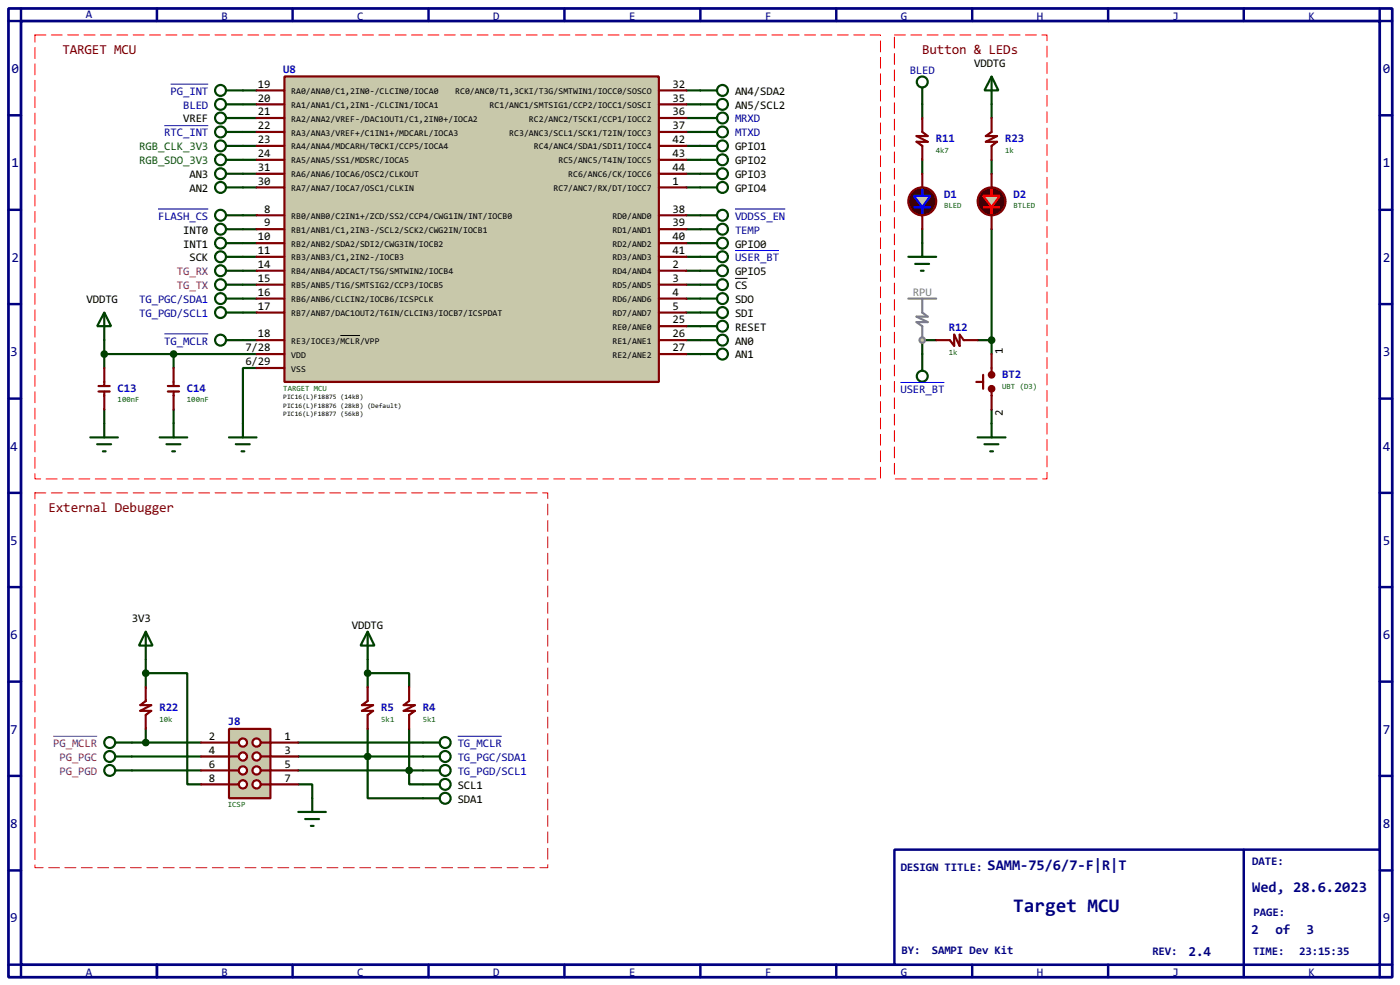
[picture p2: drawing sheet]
<svg xmlns="http://www.w3.org/2000/svg" width="256mm" height="180mm" viewBox="0 0 256 180" stroke-linecap="round" stroke-linejoin="round" font-family="sans-serif">
<path d="M1.6 1.6h253.5v177.3h-253.5zM3.9 3.9h248.9v172.7h-248.9z" fill="none" stroke="#000080" stroke-width=".5"/>
<path d="M3.9 1.6v2.3h-2.3M28.8 1.6v2.3" fill="none" stroke="#000080" stroke-width=".45"/>
<path d="M163.9 155.5h88.9v21.1h-88.9z" fill="#fff" stroke="#000080" stroke-width=".45"/>
<g fill="none" stroke="#000080" stroke-width=".45">
<path d="M53.6 1.6v2.3M78.5 1.6v2.3M103.4 1.6v2.3M128.3 1.6v2.3M153.2 1.6v2.3M178.1 1.6v2.3M203 1.6v2.3M227.9 1.6v2.3M252.8 1.6v2.3h2.3M1.6 21.1h2.3M1.6 38.4h2.3M252.8 21.1h2.3"/>
<path d="M252.8 38.4h2.3M1.6 55.7h2.3M252.8 55.7h2.3M1.6 73h2.3M252.8 73h2.3M1.6 90.2h2.3M252.8 90.2h2.3M1.6 107.5h2.3M252.8 107.5h2.3M1.6 124.8h2.3M252.8 124.8h2.3M1.6 142h2.3"/>
<path d="M1.6 159.3h2.3M227.9 155.5v23.4M252.8 142h2.3M252.8 159.3h2.3M1.6 176.6h2.3v2.3M28.8 176.6v2.3M53.6 176.6v2.3M78.5 176.6v2.3M103.4 176.6v2.3M128.3 176.6v2.3M153.2 176.6v2.3M178.1 176.6v2.3"/>
<path d="M203 176.6v2.3M255.1 176.6h-2.3v2.3"/>
</g>
<g fill="none" stroke="#004000" stroke-width=".4">
<path d="M44.5 16.6h2.5M44.5 19.1h2.5M125.8 16.6h5.6M125.8 19.1h5.6M169 19.1v2.5M181.7 19.1v2.5M41.5 31.8h5.5M41.5 34.3h5.5M44.5 24.2h2.5M44.5 39.4h2.5M44.5 21.6h2.5M44.5 26.7h2.5"/>
<path d="M44.5 29.3h2.5M125.8 24.2h5.6M125.8 31.8h2.5M125.8 34.3h2.5M125.8 39.4h2.5M125.8 21.6h5.6M125.8 26.7h2.5M125.8 29.3h2.5M169 29.3v2.5M181.7 29.3v2.5M19.1 57.2l1.3 2.5h-2.6zM19.1 57.2v10.2"/>
<path d="M41.5 42h5.5M41.5 44.5h5.5M41.5 54.7h5.5M41.5 57.2h5.5M44.5 47h2.5M44.5 52.1h2.5M44.5 49.6h2.5M125.8 42h2.5M125.8 44.5h2.5M125.8 47h2.5M125.8 54.7h2.5M125.8 57.2h2.5"/>
<path d="M125.8 52.1h2.5M125.8 59.7h2.5M125.8 49.6h2.5M166.4 47h5.1M167.7 48.3h2.5M168.7 49.6h.5M169 42v5M181.7 42v22.8M19.1 75v5.1M19.1 64.8h27.9M31.8 64.8v2.6M31.8 75v5.1"/>
<path d="M41.5 62.3h5.5M47 67.4h-2.5v10.1M125.8 62.3h2.5M125.8 64.8h2.5M171.5 62.3h-2.5v2.5M179.1 62.3h2.6M181.7 75v5.1M16.6 80.1h5M17.8 81.3h2.6M18.9 82.6h.5M29.3 80.1h5M30.5 81.3h2.6"/>
<path d="M31.6 82.6h.5M179.1 80.1h5.1M180.4 81.3h2.5M181.4 82.6h.5M24.2 135.9h12.7M24.2 138.5h12.7M26.7 123.2h7.6v20.4h2.6M26.7 120.7v5.1M26.7 133.4v2.5M54.7 135.9h22.8M54.7 138.5h22.8M67.4 123.2h7.6v2.6"/>
<path d="M67.4 133.4v12.7h10.1M67.4 120.7v5.1M75 133.4v10.2h2.5M24.2 141h12.7M54.7 143.6h2.5v2.5M54.7 141h22.8"/>
<circle cx="132.3" cy="16.6" r="1"/>
<circle cx="132.3" cy="19.1" r="1"/>
<circle cx="40.4" cy="34.3" r="1"/>
<circle cx="40.4" cy="31.8" r="1"/>
<circle cx="132.3" cy="24.2" r="1"/>
<circle cx="132.3" cy="21.6" r="1"/>
<circle cx="40.4" cy="44.5" r="1"/>
<circle cx="40.4" cy="42" r="1"/>
<circle cx="40.4" cy="54.7" r="1"/>
<circle cx="40.4" cy="57.2" r="1"/>
<circle cx="40.4" cy="62.3" r="1"/>
</g>
<path d="M169 21.6v2.6l1 .7h-2.1l2.1 1.1h-2.1l1.1 .7v2.6M18.1 70.7h2M18.1 71.7h2M19.1 67.4v3.3M19.1 71.7v3.3M178.9 69.9h1.2M180.1 68.6v2.6M181.7 64.8v3.8M181.7 71.2v3.8" fill="none" stroke="#800000" stroke-width=".4"/>
<path d="M30.1 61.1h8.1" fill="none" stroke="#0000c0" stroke-width=".18"/>
<g fill="#800000" stroke="#800000" stroke-width=".4">
<circle cx="181.6" cy="68.6" r=".5"/>
<circle cx="181.6" cy="71.2" r=".5"/>
</g>
<circle cx="168.9" cy="36.9" r="2.55" fill="#400000" stroke="#800000" stroke-width=".4"/>
<path d="M167.4 35.9h1.6v-1.3v1.3h1.5l-1.5 2h1.5h-3.1h1.6v1.3v-1.3z" fill-rule="evenodd" fill="#c8c8aa" stroke="#00f" stroke-width=".4"/>
<path d="M169 31.8v2.5M169 39.4v2.6M30.8 70.7h2M30.8 71.7h2M31.8 67.4v3.3M31.8 71.7v3.3" fill="none" stroke="#800000" stroke-width=".4"/>
<g fill="none" stroke="#004000" stroke-width=".4">
<path d="M41.5 19.1h3M169 16.1v3M41.5 39.4h3M41.5 24.2h3M41.5 47h3M128.3 47h3.1M128.3 57.2h3.1M128.3 54.7h3.1M128.3 52.1h3.1M128.3 59.7h3.1M128.3 42h3.1M128.3 64.8h3.1"/>
<path d="M128.3 62.3h3.1M169 64.8v3.1"/>
<circle cx="40.4" cy="19.1" r="1"/>
<circle cx="168.9" cy="15" r="1"/>
<circle cx="40.4" cy="39.4" r="1"/>
<circle cx="40.4" cy="24.2" r="1"/>
<circle cx="40.4" cy="47" r="1"/>
<circle cx="132.3" cy="42" r="1"/>
<circle cx="132.3" cy="47" r="1"/>
<circle cx="132.3" cy="54.7" r="1"/>
<circle cx="132.3" cy="59.7" r="1"/>
<circle cx="132.3" cy="57.2" r="1"/>
<circle cx="132.3" cy="52.1" r="1"/>
<circle cx="132.3" cy="62.3" r="1"/>
<circle cx="132.3" cy="64.8" r="1"/>
<circle cx="168.9" cy="68.9" r="1"/>
</g>
<path d="M29 38.3h9.2M30.1 23h8.1M134.7 45.9h8M165 70h8" fill="none" stroke="#0000c0" stroke-width=".18"/>
<circle cx="19.1" cy="64.8" r=".5" fill="#004000" stroke="#004000" stroke-width=".4"/>
<path d="M134.7 51h2.3" fill="none" stroke="#000" stroke-width=".18"/>
<circle cx="181.6" cy="36.9" r="2.55" fill="#400000" stroke="#800000" stroke-width=".4"/>
<path d="M180.1 35.9h1.6v-1.3v1.3h1.5l-1.5 2v1.3v-1.3h1.5h-3.1h1.6z" fill-rule="evenodd" fill="#c8c8aa" stroke="#f00" stroke-width=".4"/>
<path d="M181.7 21.6v2.6l-1.1 .7h2.1l-2.1 1.1h2.1l-1 .7v2.6M181.7 31.8v2.5M181.7 39.4v2.6M26.7 125.8v2.5l-1 .8h2l-2 1h2l-1 .8v2.5" fill="none" stroke="#800000" stroke-width=".4"/>
<g fill="none" stroke="#004000" stroke-width=".4">
<path d="M41.5 16.6h3M21.1 135.9h3.1M21.1 138.5h3.1M77.5 135.9h3.1M21.1 141h3.1M54.7 148.6h5M55.9 149.9h2.6M57 151.2h.5M57.2 146.1v2.5"/>
<circle cx="40.4" cy="16.6" r="1"/>
<circle cx="20.1" cy="138.5" r="1"/>
<circle cx="20.1" cy="135.9" r="1"/>
<circle cx="81.5" cy="135.9" r="1"/>
<circle cx="20.1" cy="141" r="1"/>
</g>
<path d="M31.3 15.4h6.9M83.9 134.8h8" fill="none" stroke="#0000c0" stroke-width=".18"/>
<path d="M9.8 134.8h8" fill="none" stroke="#800080" stroke-width=".18"/>
<path d="M42 133.4h7.6v12.7h-7.6z" fill="#c8c8aa" stroke="#800000" stroke-width=".4"/>
<path d="M47.8 135.9h1.8" fill="none" stroke="#800000" stroke-width=".4"/>
<circle cx="47" cy="135.9" r=".75" fill="#feffff" stroke="#800000" stroke-width=".4"/>
<path d="M47.8 138.5h1.8" fill="none" stroke="#800000" stroke-width=".4"/>
<circle cx="47" cy="138.5" r=".75" fill="#feffff" stroke="#800000" stroke-width=".4"/>
<path d="M47.8 141h1.8" fill="none" stroke="#800000" stroke-width=".4"/>
<circle cx="47" cy="141" r=".75" fill="#feffff" stroke="#800000" stroke-width=".4"/>
<path d="M47.8 143.6h1.8" fill="none" stroke="#800000" stroke-width=".4"/>
<circle cx="47" cy="143.6" r=".75" fill="#feffff" stroke="#800000" stroke-width=".4"/>
<path d="M42 135.9h1.7" fill="none" stroke="#800000" stroke-width=".4"/>
<circle cx="44.5" cy="135.9" r=".75" fill="#feffff" stroke="#800000" stroke-width=".4"/>
<path d="M42 138.5h1.7" fill="none" stroke="#800000" stroke-width=".4"/>
<circle cx="44.5" cy="138.5" r=".75" fill="#feffff" stroke="#800000" stroke-width=".4"/>
<path d="M42 141h1.7" fill="none" stroke="#800000" stroke-width=".4"/>
<circle cx="44.5" cy="141" r=".75" fill="#feffff" stroke="#800000" stroke-width=".4"/>
<path d="M42 143.6h1.7" fill="none" stroke="#800000" stroke-width=".4"/>
<circle cx="44.5" cy="143.6" r=".75" fill="#feffff" stroke="#800000" stroke-width=".4"/>
<path d="M36.9 135.9h5.1M36.9 138.5h5.1M49.6 135.9h5.1M49.6 138.5h5.1M36.9 143.6h5.1M36.9 141h5.1M49.6 143.6h5.1M49.6 141h5.1" fill="none" stroke="#800000" stroke-width=".4"/>
<path d="M52.1 14h68.6v55.9h-68.6z" fill-rule="evenodd" fill="#c8c8aa" stroke="#800000" stroke-width=".4"/>
<g fill="none" stroke="#800000" stroke-width=".4">
<path d="M47 16.6h5.1M47 19.1h5.1M120.7 16.6h5.1M120.7 19.1h5.1M47 21.6h5.1M47 24.2h5.1M47 26.7h5.1M47 29.3h5.1M47 31.8h5.1M47 34.3h5.1M47 39.4h5.1M120.7 21.6h5.1"/>
<path d="M120.7 24.2h5.1M120.7 26.7h5.1M120.7 29.3h5.1M120.7 31.8h5.1M120.7 34.3h5.1M120.7 39.4h5.1M47 42h5.1M47 44.5h5.1M47 47h5.1M47 49.6h5.1M47 52.1h5.1M47 54.7h5.1"/>
<path d="M47 57.2h5.1M120.7 42h5.1M120.7 44.5h5.1M120.7 47h5.1M120.7 49.6h5.1M120.7 52.1h5.1M120.7 54.7h5.1M120.7 57.2h5.1M120.7 59.7h5.1M47 62.3h5.1M47 64.8h5.1M47 67.4h5.1"/>
<path d="M120.7 62.3h5.1M120.7 64.8h5.1"/>
</g>
<path d="M62.4 61.4h3.6" fill="none" stroke="#000" stroke-width=".18"/>
<g fill="none" stroke="#004000" stroke-width=".4">
<path d="M41.5 21.6h3M41.5 26.7h3M41.5 29.3h3M128.3 39.4h3.1M41.5 49.6h3M41.5 52.1h3M44.5 77.5v2.6M42 80.1h5M43.2 81.3h2.6M44.3 82.6h.5"/>
<circle cx="40.4" cy="26.7" r="1"/>
<circle cx="40.4" cy="29.3" r="1"/>
<circle cx="40.4" cy="21.6" r="1"/>
<circle cx="132.3" cy="39.4" r="1"/>
<circle cx="40.4" cy="49.6" r="1"/>
<circle cx="40.4" cy="52.1" r="1"/>
</g>
<g fill="#004000" stroke="#004000" stroke-width=".4">
<circle cx="31.8" cy="64.8" r=".5"/>
<circle cx="26.7" cy="135.9" r=".5"/>
</g>
<path d="M134.7 38.3h9.2" fill="none" stroke="#0000c0" stroke-width=".18"/>
<path d="M166.4 54.7h5.1M169 54.7v2.5l1 .8h-2.1l2.1 1h-2.1l1.1 .7v2.6" fill="none" stroke="#808080" stroke-width=".4"/>
<circle cx="168.9" cy="62.3" r=".5" fill="#c8c8aa" stroke="#808080" stroke-width=".4"/>
<g fill="none" stroke="#004000" stroke-width=".4">
<path d="M181.7 14l1.2 2.6h-2.5zM181.7 14v5.1M128.3 34.3h3.1M128.3 29.3h3.1M128.3 31.8h3.1M128.3 26.7h3.1M128.3 49.6h3.1M128.3 44.5h3.1M26.7 115.6l1.3 2.6h-2.5zM26.7 115.6v5.1M67.4 115.6l1.2 2.6h-2.5zM67.4 115.6v5.1"/>
<path d="M77.5 138.5h3.1M77.5 141h3.1M77.5 143.6h3.1M77.5 146.1h3.1"/>
<circle cx="132.3" cy="29.3" r="1"/>
<circle cx="132.3" cy="34.3" r="1"/>
<circle cx="132.3" cy="31.8" r="1"/>
<circle cx="132.3" cy="26.7" r="1"/>
<circle cx="132.3" cy="49.6" r="1"/>
<circle cx="132.3" cy="44.5" r="1"/>
<circle cx="81.5" cy="138.5" r="1"/>
<circle cx="81.5" cy="141" r="1"/>
<circle cx="81.5" cy="143.6" r="1"/>
<circle cx="81.5" cy="146.1" r="1"/>
</g>
<g fill="#004000" stroke="#004000" stroke-width=".4">
<circle cx="26.7" cy="123.2" r=".5"/>
<circle cx="181.6" cy="62.3" r=".5"/>
<circle cx="67.3" cy="123.2" r=".5"/>
<circle cx="74.9" cy="141" r=".5"/>
<circle cx="67.3" cy="138.5" r=".5"/>
</g>
<path d="M171.5 62.3h2.5l.8 1v-2l1 2v-2l.8 1h2.5M67.4 125.8v2.5l-1.1 .8h2.1l-2.1 1h2.1l-1 .8v2.5M75 125.8v2.5l-1 .8h2l-2 1h2l-1 .8v2.5" fill="none" stroke="#800000" stroke-width=".4"/>
<path d="M6.4 6.4h154.9v81.3h-154.9zM163.9 6.4h27.9v81.3h-27.9zM6.4 90.2h94v68.6h-94z" fill="none" stroke="#fff" stroke-width=".18"/>
<path d="M6.4 6.4h154.9v81.3h-154.9zM163.9 6.4h27.9v81.3h-27.9zM6.4 90.2h94v68.6h-94z" fill="none" stroke="#f00" stroke-width=".18" stroke-dasharray="2 1"/>
<text font-size="4.2" fill="#000080" x="185.6" y="167">Target MCU</text>
<g font-size="3.2" fill="#000080">
<text x="180.9" y="159.3">SAMM-75/6/7-F|R|T</text>
<text x="229.4" y="163.2">Wed, 28.6.2023</text>
</g>
<g font-size="3" fill="#800000">
<text x="11.5" y="9.8">TARGET MCU</text>
<text x="169" y="9.8">Button &amp; LEDs</text>
<text x="8.9" y="93.7">External Debugger</text>
</g>
<g font-size="3" fill="#000080">
<text x="2.1" y="13.4">0</text>
<text x="253.4" y="13.4">0</text>
<text x="2.1" y="30.7">1</text>
<text x="253.4" y="30.7">1</text>
<text x="2.1" y="47.9">2</text>
<text x="253.4" y="47.9">2</text>
<text x="1.9" y="65.2">3</text>
<text x="253.4" y="65.2">3</text>
<text x="1.9" y="82.5">4</text>
<text x="253.4" y="82.5">4</text>
<text x="1.9" y="99.8">5</text>
<text x="253.4" y="99.8">5</text>
<text x="1.9" y="117">6</text>
<text x="253.4" y="117">6</text>
<text x="1.9" y="134.3">7</text>
<text x="253.4" y="134.3">7</text>
<text x="1.9" y="151.6">8</text>
<text x="253.4" y="151.6">8</text>
<text x="1.9" y="168.8">9</text>
<text x="229.2" y="170.9">2</text>
<text x="233.7" y="170.9">of</text>
<text x="239.4" y="170.9">3</text>
<text x="253.4" y="168.8">9</text>
<text x="217.8" y="174.9">2.4</text>
</g>
<g font-size="2.5" fill="#000080">
<text x="15.7" y="3.4">A</text>
<text x="40.6" y="3.6">B</text>
<text x="65.5" y="3.6">C</text>
<text x="90.4" y="3.6">D</text>
<text x="115.3" y="3.6">E</text>
<text x="140.2" y="3.6">F</text>
<text x="165.1" y="3.6">G</text>
<text x="190" y="3.6">H</text>
<text x="214.8" y="3.6">J</text>
<text x="239.7" y="3.6">K</text>
<text x="165" y="159.4">DESIGN TITLE:</text>
<text x="229.4" y="158.3">DATE:</text>
<text x="229.7" y="167.7">PAGE:</text>
<text x="15.7" y="178.7">A</text>
<text x="40.6" y="178.7">B</text>
<text x="65.5" y="178.7">C</text>
<text x="90.4" y="178.7">D</text>
<text x="115.3" y="178.7">E</text>
<text x="140.2" y="178.7">F</text>
<text x="165.1" y="178.7">G</text>
<text x="165.2" y="174.6">BY:</text>
<text x="170.7" y="174.6">SAMPI Dev Kit</text>
<text x="190" y="178.7">H</text>
<text x="211.1" y="174.8">REV:</text>
<text x="214.8" y="178.7">J</text>
<text x="229.6" y="174.8">TIME:</text>
<text x="238" y="174.8">23:15:35</text>
<text x="239.7" y="178.7">K</text>
</g>
<g font-size="2.5" fill="#0000c0">
<text x="31.3" y="17.3">PG_INT</text>
<text x="51.9" y="13.3">U8</text>
<text x="166.7" y="13.6">BLED</text>
<text x="33.6" y="19.9">BLED</text>
<text x="134.7" y="22.4">MRXD</text>
<text x="30.1" y="25">RTC_INT</text>
<text x="134.7" y="25">MTXD</text>
<text x="171.5" y="26">R11</text>
<text x="184.1" y="26">R23</text>
<text x="29" y="40.2">FLASH_CS</text>
<text x="134.7" y="40.2">VDDSS_EN</text>
<text x="173" y="36.2">D1</text>
<text x="185.7" y="36.2">D2</text>
<text x="134.7" y="47.8">USER_BT</text>
<text x="134.7" y="42.7">TEMP</text>
<text x="25.5" y="55.4">TG_PGC/SDA1</text>
<text x="25.5" y="58">TG_PGD/SCL1</text>
<text x="30.1" y="63.1">TG_MCLR</text>
<text x="173.8" y="60.6">R12</text>
<text x="21.6" y="71.8">C13</text>
<text x="34.3" y="71.8">C14</text>
<text x="165" y="72">USER_BT</text>
<text x="183.6" y="69.2">BT2</text>
<text x="29.2" y="130.2">R22</text>
<text x="69.9" y="130.2">R5</text>
<text x="77.5" y="130.2">R4</text>
<text x="41.8" y="132.7">J8</text>
<text x="83.9" y="136.7">TG_MCLR</text>
<text x="83.9" y="139.3">TG_PGC/SDA1</text>
<text x="83.9" y="141.8">TG_PGD/SCL1</text>
</g>
<g font-size="2.5">
<text x="47.3" y="16.1">19</text>
<text x="123.2" y="16.1">32</text>
<text x="134.7" y="17.3">AN4/SDA2</text>
<text x="178.5" y="12.3">VDDTG</text>
<text x="33.6" y="22.4">VREF</text>
<text x="47.3" y="18.6">20</text>
<text x="47.3" y="21.1">21</text>
<text x="47.3" y="23.6">22</text>
<text x="123.2" y="18.6">35</text>
<text x="123.2" y="21.1">36</text>
<text x="123.2" y="23.6">37</text>
<text x="134.7" y="19.9">AN5/SCL2</text>
<text x="47.3" y="26.2">23</text>
<text x="47.3" y="28.8">24</text>
<text x="123.2" y="26.2">42</text>
<text x="123.2" y="28.8">43</text>
<text x="134.7" y="27.5">GPIO1</text>
<text x="34.7" y="35.1">AN2</text>
<text x="34.7" y="32.6">AN3</text>
<text x="47.3" y="31.3">31</text>
<text x="47.3" y="33.8">30</text>
<text x="123.2" y="31.3">44</text>
<text x="123.2" y="33.8">1</text>
<text x="134.7" y="35.1">GPIO4</text>
<text x="134.7" y="30">GPIO2</text>
<text x="134.7" y="32.6">GPIO3</text>
<text x="48.4" y="38.9">8</text>
<text x="48.4" y="41.5">9</text>
<text x="123.2" y="38.9">38</text>
<text x="123.2" y="41.5">39</text>
<text x="33.6" y="45.3">INT1</text>
<text x="33.6" y="42.7">INT0</text>
<text x="34.7" y="47.8">SCK</text>
<text x="47.3" y="44">10</text>
<text x="47.3" y="46.5">11</text>
<text x="123.2" y="44">40</text>
<text x="123.2" y="46.5">41</text>
<text x="134.7" y="45.3">GPIO0</text>
<text x="47.3" y="49">14</text>
<text x="47.3" y="51.6">15</text>
<text x="123.2" y="49">2</text>
<text x="123.2" y="51.6">3</text>
<text x="134.7" y="52.9">CS</text>
<text x="134.7" y="50.4">GPIO5</text>
<text x="15.9" y="55.4">VDDTG</text>
<text x="47.3" y="54.2">16</text>
<text x="47.3" y="56.7">17</text>
<text x="123.2" y="54.2">4</text>
<text x="123.2" y="56.7">5</text>
<text x="123.2" y="59.2">25</text>
<text x="134.7" y="58">SDI</text>
<text x="134.7" y="55.4">SDO</text>
<text x="45" y="64.3">7/28</text>
<text x="47.3" y="61.7">18</text>
<text x="123.2" y="61.7">26</text>
<text x="123.2" y="64.3">27</text>
<text x="134.7" y="65.6">AN1</text>
<text x="134.7" y="63.1">AN0</text>
<text x="134.7" y="60.5">RESET</text>
<text x="183.7" y="64.8" transform="rotate(-90 183.7 64.8)">1</text>
<text x="45" y="66.9">6/29</text>
<text x="183.7" y="76.1" transform="rotate(-90 183.7 76.1)">2</text>
<text x="24.2" y="113.9">3V3</text>
<text x="64.5" y="115.2">VDDTG</text>
<text x="38.3" y="135.4">2</text>
<text x="38.3" y="138">4</text>
<text x="52.1" y="135.4">1</text>
<text x="52.1" y="138">3</text>
<text x="38.3" y="143.1">8</text>
<text x="38.3" y="140.5">6</text>
<text x="52.1" y="143.1">7</text>
<text x="52.1" y="140.5">5</text>
<text x="83.9" y="144.4">SCL1</text>
<text x="83.9" y="146.9">SDA1</text>
</g>
<g font-size="2.5" fill="#008000">
<text x="25.5" y="27.5">RGB_CLK_3V3</text>
<text x="25.5" y="30">RGB_SDO_3V3</text>
</g>
<g font-size="2.5" fill="#800080">
<text x="32.4" y="50.4">TG_RX</text>
<text x="32.4" y="52.9">TG_TX</text>
<text x="9.8" y="136.7">PG_MCLR</text>
<text x="10.9" y="141.8">PG_PGD</text>
<text x="10.9" y="139.3">PG_PGC</text>
</g>
<text font-size="2.5" fill="#808080" x="167.3" y="54.2">RPU</text>
<g font-size="1.9">
<text x="53.4" y="17.2">RA0/ANA0/C1,2IN0-/CLCIN0/IOCA0</text>
<text x="83.4" y="17.2">RC0/ANC0/T1,3CKI/T3G/SMTWIN1/IOCC0/SOSCO</text>
<text x="53.4" y="19.8">RA1/ANA1/C1,2IN1-/CLCIN1/IOCA1</text>
<text x="53.4" y="22.2">RA2/ANA2/VREF-/DAC1OUT1/C1,2IN0+/IOCA2</text>
<text x="89.7" y="19.8">RC1/ANC1/SMTSIG1/CCP2/IOCC1/SOSCI</text>
<text x="96.9" y="22.2">RC2/ANC2/T5CKI/CCP1/IOCC2</text>
<text x="53.4" y="24.8">RA3/ANA3/VREF+/C1IN1+/MDCARL/IOCA3</text>
<text x="53.4" y="27.3">RA4/ANA4/MDCARH/T0CKI/CCP5/IOCA4</text>
<text x="53.4" y="29.9">RA5/ANA5/SS1/MDSRC/IOCA5</text>
<text x="93.3" y="24.8">RC3/ANC3/SCL1/SCK1/T2IN/IOCC3</text>
<text x="97.8" y="27.3">RC4/ANC4/SDA1/SDI1/IOCC4</text>
<text x="102.3" y="29.9">RC5/ANC5/T4IN/IOCC5</text>
<text x="53.4" y="32.5">RA6/ANA6/IOCA6/OSC2/CLKOUT</text>
<text x="53.4" y="34.9">RA7/ANA7/IOCA7/OSC1/CLKIN</text>
<text x="101.4" y="34.9">RC7/ANC7/RX/DT/IOCC7</text>
<text x="104.1" y="32.5">RC6/ANC6/CK/IOCC6</text>
<text x="53.4" y="40">RB0/ANB0/C2IN1+/ZCD/SS2/CCP4/CWG1IN/INT/IOCB0</text>
<text x="112.2" y="40">RD0/AND0</text>
<text x="53.4" y="42.6">RB1/ANB1/C1,2IN3-/SCL2/SCK2/CWG2IN/IOCB1</text>
<text x="53.4" y="45.2">RB2/ANB2/SDA2/SDI2/CWG3IN/IOCB2</text>
<text x="53.4" y="47.6">RB3/ANB3/C1,2IN2-/IOCB3</text>
<text x="112.2" y="42.6">RD1/AND1</text>
<text x="112.2" y="45.2">RD2/AND2</text>
<text x="112.2" y="47.6">RD3/AND3</text>
<text x="53.4" y="50.2">RB4/ANB4/ADCACT/T5G/SMTWIN2/IOCB4</text>
<text x="53.4" y="52.8">RB5/ANB5/T1G/SMTSIG2/CCP3/IOCB5</text>
<text x="112.2" y="50.2">RD4/AND4</text>
<text x="112.2" y="52.8">RD5/AND5</text>
<text x="53.4" y="55.3">RB6/ANB6/CLCIN2/IOCB6/ICSPCLK</text>
<text x="53.4" y="57.9">RB7/ANB7/DAC1OUT2/T6IN/CLCIN3/IOCB7/ICSPDAT</text>
<text x="112.2" y="55.3">RD6/AND6</text>
<text x="112.2" y="57.9">RD7/AND7</text>
<text x="53.4" y="62.9">RE3/IOCE3/MCLR/VPP</text>
<text x="53.4" y="65.5">VDD</text>
<text x="112.2" y="60.3">RE0/ANE0</text>
<text x="112.2" y="62.9">RE1/ANE1</text>
<text x="112.2" y="65.5">RE2/ANE2</text>
<text x="53.4" y="68">VSS</text>
</g>
<g font-size="1.7" fill="#008000">
<text x="171.5" y="27.9">4k7</text>
<text x="184.1" y="27.9">1k</text>
<text x="173" y="38.1">BLED</text>
<text x="185.7" y="38.1">BTLED</text>
<text x="173.8" y="64.9">1k</text>
<text x="51.9" y="71.6">TARGET MCU</text>
<text x="183.6" y="71.2">UBT (D3)</text>
<text x="21.6" y="73.7">100nF</text>
<text x="34.3" y="73.7">100nF</text>
<text x="29.2" y="132.1">10k</text>
<text x="69.9" y="132.1">5k1</text>
<text x="77.5" y="132.1">5k1</text>
<text x="41.8" y="147.8">ICSP</text>
</g>
<g font-size="1.5">
<text x="51.9" y="73.1">PIC16(L)F18875 (14kB)</text>
<text x="51.9" y="74.7">PIC16(L)F18876 (28kB) (Default)</text>
<text x="51.9" y="76.2">PIC16(L)F18877 (56kB)</text>
</g>
</svg>
